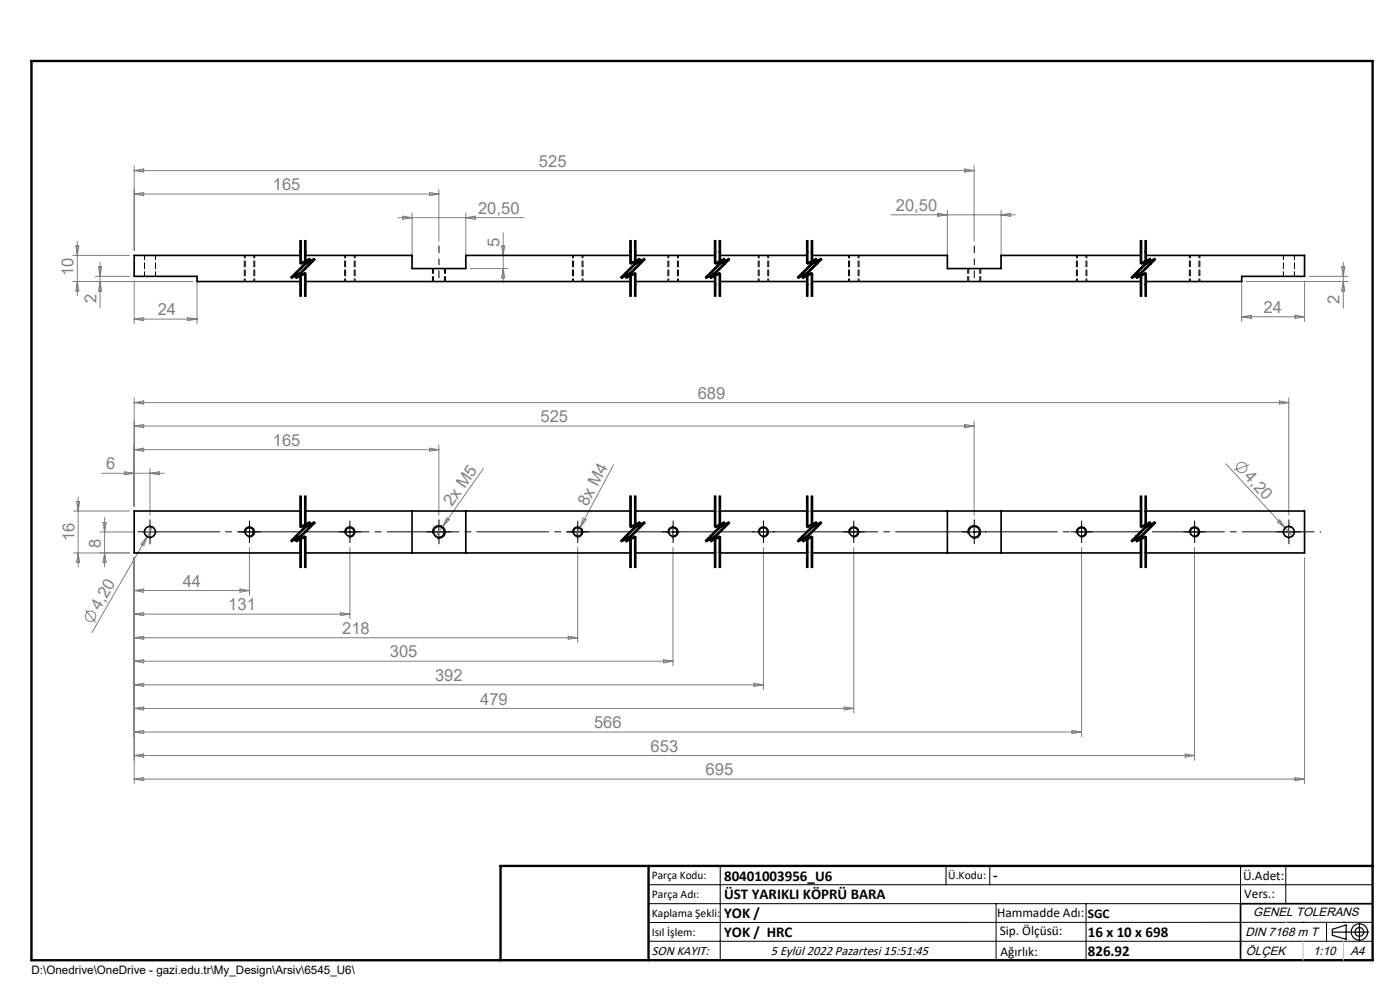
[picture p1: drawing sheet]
<svg xmlns="http://www.w3.org/2000/svg" width="297mm" height="210mm" viewBox="0 0 297 210" stroke-linecap="round" stroke-linejoin="round" font-family="sans-serif">
<g fill="none" stroke="#808080" stroke-width=".21">
<path d="M28.5 35.2v18M28.5 36.2l2-.4v.7zM28.5 36.2h178.2M204.7 35.8l2 .4-2 .3zM206.7 35.2v16M15.4 59.7h25.4M15.4 54.2h12.1M16.1 52.2h.6l-.3 2zM16.4 59.7l.3 2h-.6zM16.4 51.2v11.5M20.2 58.6h7.3M20.9 56.6h.7l-.4 2z"/>
<path d="M21.2 55.6v9.7M21.2 59.7l.4 2h-.7zM28.5 41.2l2-.4v.7zM28.5 41.2h64.6M28.5 59.6v9.1M41.8 59.6v9.1M84.4 46.2h26.8M85.4 45.9l2 .3-2 .3zM87.4 45.2v10.7M91.1 40.8l2 .4-2 .3zM93.1 40.2v11M98.8 45.2v10.7"/>
<path d="M98.8 46.2l2-.3v.6zM99.8 57h7.9M106.4 52.2h.7l-.3 2zM106.8 49.4v10.6M106.8 57l.3 1.9h-.7zM189.1 45.6h26.3M199 45.3l2 .3-2 .3zM201 44.5v11.4M212.4 44.5v11.4M212.4 45.6l1.9-.3v.6zM263.4 59.6v8.6M264.4 59.7h21.6"/>
<path d="M276.8 59.6v8.6M277.7 58.6h8.3M284.6 56.6h.7l-.3 2zM285 59.7l.3 2h-.7zM285 55.6v9.8M28.5 67.7h13.3M28.5 67.7l2-.3v.6zM39.8 67.4l2 .3-2 .3zM263.4 67.2h13.4M263.4 67.2l2-.3v.6zM274.7 66.9l2.1 .3-2.1 .3zM28.5 84.4v23"/>
<path d="M28.5 85.4l2-.4v.7zM28.5 90.4l2-.3v.6zM28.5 95.4l2-.3v.6zM28.5 95.4h64.6M28.5 90.4h178.2M28.5 85.4h244.9M31.8 99.4v9.9M91.1 95.1l2 .3-2 .3zM93.1 94.4v14.9M102.6 99.4l-8.7 12.3M130.2 98.6l-7.1 13.3M204.7 90.1l2 .3-2 .3z"/>
<path d="M206.7 89.4v19.9M260 98.3l12.6 13.7M265 98.6l-3.2 1.2M271.4 85l2 .4-2 .3zM273.4 84.4v24.9M15.6 117.3h11.9M15.6 108.4h11.9M16.3 106.4h.6l-.3 2zM16.6 105.4v14.9M16.6 117.3l.3 2h-.6zM21.2 112.8h7.1M21.6 100.4h13.2"/>
<path d="M21.8 110.8h.7l-.3 2zM22.2 117.3l.3 2h-.7zM22.2 109.8v10.5M26.5 100.1l2 .3-2 .3zM28.5 118.3v48M31.2 113.8l-11.7 20.4M31.2 113.8l-.7 1.9-.5-.3zM31.8 100.4l2-.3v.6zM32.4 111.8l-1.2 2M52.9 116.1v10.2M74.2 116.1v15.2M93.9 111.7l-1.6 2.3"/>
<path d="M94.8 109.9l.5 .3-1.4 1.5zM122.6 116.1v20.2M123.1 111.9l-1.1 1.9M123.7 109.9l.6 .3-1.2 1.7zM142.8 116.1v25.2M162 116.1v30.2M181.1 116.1v35.2M229.4 116.1v40.2M253.4 116.1v45.2M271.5 110.3l1.1 1.7-1.6-1.3zM272.6 112l1.6 1.7M276.8 118.3v48"/>
<path d="M18.2 129.4l2 2.6M28.5 125.3l2-.4v.7zM28.5 130.3l2-.3v.6zM28.5 135.3l2-.3v.6zM28.5 125.3h24.4M28.5 130.3h45.7M28.5 135.3h94.1M50.9 124.9l2 .4-2 .3zM72.2 130l2 .3-2 .3zM120.5 135l2.1 .3-2.1 .3zM140.8 139.9l2 .4-2 .3zM28.5 140.3l2-.4v.7z"/>
<path d="M28.5 145.3l2-.4v.7zM28.5 150.3l2-.3v.6zM28.5 155.3l2-.4v.7zM28.5 140.3h114.3M28.5 145.3h133.5M28.5 150.3h152.6M28.5 155.3h200.9M159.9 144.9l2.1 .4-2.1 .3zM179.1 150l2 .3-2 .3zM227.4 154.9l2 .4-2 .3zM251.4 159.9l2 .4-2 .3zM28.5 160.3l2-.4v.7z"/>
<path d="M28.5 165.3l2-.3v.6zM28.5 160.3h224.9M28.5 165.3h248.3M274.7 165l2.1 .3-2.1 .3z"/>
<circle cx="263.4" cy="99.2" r="1.1"/>
<circle cx="19.2" cy="130.7" r="1.11"/>
</g>
<g fill="none" stroke="#000" stroke-width=".21">
<path d="M63.6 51v4.9M63.6 57.9v5M63.7 57.8l-2 1M63.7 55.8l2-1-4.1 4M63.8 51v4.9l2-1-4 4 2-1v5M63.8 58.1l-2 1M63.9 53.5v2.4zM63.9 51v2.5M63.9 57.9v5M64.6 51v4.9M64.6 57.9v5M64.7 57.8l-2 1"/>
<path d="M64.8 51v4.9l2-1-4 4 2-1v5M64.8 58.1l-2 1M64.9 51v4.9M64.9 57.9v5M65.8 55.1l-2 1M65.9 55.1l-4 4M66.6 54.8l-4 4M66.7 54.8l-2 1M66.8 55.1l-2 1M66.9 55.1l-4 4M133.6 51v4.9M133.6 57.9v5"/>
<path d="M133.7 57.8l-2 1M133.8 51v4.9l2-1-4 4 2-1v5M133.8 58.1l-2 1M133.9 51v4.9M133.9 57.9v5M134.6 51v4.9M134.6 57.9v5M134.7 57.8l-2 1M134.8 51v4.9l2-1-4 4 2-1v5M134.8 58.1l-2 1M134.9 51v4.9M134.9 57.9v5"/>
<path d="M135.6 54.8l-4 4M135.7 54.8l-2 1M135.8 55.1l-2 1M135.9 55.1l-4 4M136.6 54.8l-4 4M136.7 54.8l-2 1M136.8 55.1l-2 1M136.9 55.1l-4 4M151.5 51v4.9M151.5 57.9v5M151.6 57.8l-2 1M151.7 51v4.9l2-1-4 4 2-1v5"/>
<path d="M151.8 58.1l-2 1M151.9 51v4.9M151.9 57.9v5M152.5 51v4.9M152.5 57.9v5M152.6 57.8l-2 1M152.6 55.8l2-1-4 4M152.7 51v4.9l2-1-4 4 2-1v5M152.8 58.1l-2 1M152.9 51v4.9M152.9 57.9v5M153.6 54.8l-4 4"/>
<path d="M153.6 54.8l-2 1M153.8 55.1l-2 1M153.8 55.1l-4 4M154.8 55.1l-2 1M154.8 55.1l-4 4M171.1 51v4.9M171.1 57.9v5M171.2 57.8l-2 1M171.3 51v4.9l1.9-1-3.9 4 1.9-1 .1 5M171.3 58.1l-2 1M171.4 51v4.9M171.4 57.9v5"/>
<path d="M172.1 51v4.9M172.1 57.9v5M172.2 57.8l-2 1M172.3 51v4.9l1.9-1-3.9 4 1.9-1 .1 5M172.4 51v4.9M172.4 57.9v5M173.1 54.8l-4 4M173.2 54.8l-2 1M173.3 55.1l-2 1M173.4 55.1l-4 4M174.1 54.8l-4 4M174.2 54.8l-2 1"/>
<path d="M174.3 55.1l-2 1M174.4 55.1l-4.1 4 2-1M241.9 51v4.9M241.9 57.9v5M242 57.8l-2 1M242.1 51v4.9l2-1-4 4 2-1v5M242.1 58.1l-2 1M242.2 51v4.9M242.2 57.9v5M242.9 51v4.9M242.9 57.9v5M243 57.8l-2 1"/>
<path d="M243.1 51v4.9l2-1-4 4 2-1v5M243.1 58.1l-2 1M243.2 51v4.9M243.2 57.9v5M243.9 54.8l-4 4M244 54.8l-2 1M244.1 55.1l-2 1M244.2 55.1l-4 4M244.9 54.8l-4 4M245 54.8l-2 1M245.1 55.1l-2 1M245.2 55.1l-4 4"/>
<path d="M30.4 112.8h2.8M31.8 111.4v2.8M51.5 112.8h2.8M51.9 113.1a1.1 1.1 0 0 1 .9-1.4 1.1 1.1 0 0 1 1.2 1.2 1.1 1.1 0 0 1-1.4 1M52.9 111.4v2.8M63.6 105.2v6.6M63.6 113.8v6.6M63.7 113.7l-2 1M63.8 105.2v6.6l2-1-4 4 2-1v6.6M63.8 114l-2 1M63.9 108.5v3.3zM63.9 105.2v3.3"/>
<path d="M63.9 113.8v6.6M64.6 105.2v6.6M64.6 113.8v6.6M64.7 113.7l-2 1M64.8 105.2v6.6l2-1-4 4 2-1v6.6M64.8 114l-2 1M64.9 105.2v6.6M64.9 113.8v6.6M65.6 110.7l-4 4M65.7 110.7l-2 1M65.8 111l-2 1M65.9 110.9l-4 4"/>
<path d="M66.6 110.7l-4 4M66.7 110.7l-2 1M66.8 111l-2 1M66.9 110.9l-4 4M72.8 112.8h2.8M73.1 113.1a1.11 1.11 0 0 1 1-1.4 1.11 1.11 0 0 1 1.2 1.2 1.11 1.11 0 0 1-1.4 1M74.2 111.4v2.8M91.7 112.8h2.8M91.8 113.2a1.39 1.39 0 0 1 1.2-1.7 1.39 1.39 0 0 1 1.5 1.5 1.39 1.39 0 0 1-1.8 1.2M93.1 111.4v2.8M121.1 112.8h2.8M121.5 113.1a1.11 1.11 0 0 1 .9-1.4 1.11 1.11 0 0 1 1.2 1.2 1.11 1.11 0 0 1-1.3 1"/>
<path d="M122.6 111.4v2.8M133.6 105.2v6.6M133.6 113.8v6.6M133.7 113.7l-2 1M133.8 105.2v6.6l2-1-4 4 2-1v6.6M133.8 114l-2 1M133.9 105.2v6.6M133.9 113.8v6.6M134.6 105.2v6.6M134.6 113.8v6.6M134.7 113.7l-2 1M134.8 105.2v6.6l2-1-4 4 2-1v6.6"/>
<path d="M134.8 114l-2 1M134.9 105.2v6.6M134.9 113.8v6.6M135.6 110.7l-4 4M135.7 110.7l-2 1M135.8 111l-2 1M135.9 110.9l-4 4M136.6 110.7l-4 4M136.7 110.7l-2 1M136.8 111l-2 1M136.9 110.9l-4 4M141.4 112.8h2.8"/>
<path d="M141.7 113.1a1.1 1.1 0 0 1 1-1.4 1.1 1.1 0 0 1 1.2 1.2 1.1 1.1 0 0 1-1.4 1M142.8 111.4v2.8M151.5 105.2v6.6M151.5 113.8v6.6M151.6 113.7l-2 1M151.7 105.2v6.6l2-1-4 4 2-1v6.6M151.8 114l-2 1M151.9 105.2v6.6M151.9 113.8v6.6M152.5 105.2v6.6M152.5 113.8v6.6M152.6 113.7l-2 1"/>
<path d="M152.7 105.2v6.6l2-1-4 4 2-1v6.6M152.8 114l-2 1M152.8 112l2-1-4 3.9M152.9 105.2v6.6M152.9 113.8v6.6M153.6 110.7l-4 4M153.6 110.7l-2 1M153.8 111l-2 1M153.8 110.9l-4 4M154.6 110.7l-4 4M154.6 110.7l-2 1M160.5 112.8h2.8"/>
<path d="M160.9 113.1a1.11 1.11 0 0 1 .9-1.4 1.11 1.11 0 0 1 1.3 1.2 1.11 1.11 0 0 1-1.5 1M162 111.4v2.8M171.1 105.2v6.6M171.1 113.8v6.6M171.2 113.7l-2 1M171.3 105.2v6.6l1.9-1-3.9 4 1.9-1 .1 6.6M171.3 114l-2 1M171.4 105.2v6.6M171.4 113.8v6.6M172.1 105.2v6.6M172.1 113.8v6.6M172.2 113.7l-2 1"/>
<path d="M172.3 105.2v6.6l1.9-1-3.9 4 1.9-1 .1 6.6M172.3 114l-2 1M172.4 105.2v6.6M172.4 113.8v6.6M173.1 110.7l-4 4M173.2 110.7l-2 1M173.3 111l-2 1M173.4 110.9l-4 4M174.1 110.7l-4 4M174.2 110.7l-2 1M174.3 111l-2 1M174.4 110.9l-4 4"/>
<path d="M179.7 112.8h2.8M180 113.1a1.11 1.11 0 0 1 1-1.4 1.11 1.11 0 0 1 1.2 1.2 1.11 1.11 0 0 1-1.4 1M181.1 111.4v2.8M205.3 112.8h2.8M205.3 113.2a1.4 1.4 0 0 1 1.2-1.8 1.4 1.4 0 0 1 1.6 1.6 1.4 1.4 0 0 1-1.8 1.2M206.7 111.4v2.8M228.1 112.8h2.7M228.4 113.1a1.1 1.1 0 0 1 1-1.4 1.1 1.1 0 0 1 1.2 1.2 1.1 1.1 0 0 1-1.4 1M229.4 111.4v2.8M241.9 105.2v6.6M241.9 113.8v6.6M242 113.7l-2 1"/>
<path d="M242.1 105.2v6.6l2-1-4 4 2-1v6.6M242.1 114l-2 1M242.2 105.2v6.6M242.2 113.8v6.6M242.9 105.2v6.6M242.9 113.8v6.6M243 113.7l-2 1M243.1 105.2v6.6l2-1-4 4 2-1v6.6M243.1 114l-2 1M243.2 105.2v6.6M243.2 113.8v6.6M243.9 110.7l-4 4"/>
<path d="M244 110.7l-2 1M244.1 111l-2 1M244.2 110.9l-4 4M244.9 110.7l-4 4M245 110.7l-2 1M245.1 111l-2 1M245.2 110.9l-4 4M252 112.8h2.8M252.3 113.1a1.11 1.11 0 0 1 1-1.4 1.11 1.11 0 0 1 1.2 1.2 1.11 1.11 0 0 1-1.4 1M253.4 111.4v2.8M272 112.8h2.8M273.4 111.4v2.8"/>
<path d="M137.6 187.7h153.6M137.6 191.7h153.6M137.6 199.7h153.6M152.8 183.7v20M200.7 183.7v4M210 183.7v4M211.3 191.7v12M230.4 191.7v12M263.2 183.7v20M272.8 183.7v8M276.4 195.6h.1M281.4 195.6v4.1"/>
<path d="M285 195.6h.1M291.2 195.6l-153.6 .1"/>
</g>
<g fill="none" stroke="#000" stroke-width=".25">
<path d="M282.6 197.7h7.8M282.6 197.1l3-.9v3l-3-.8zM288.4 195.8v3.8M106.2 203.7h185"/>
<circle cx="288.4" cy="197.7" r="1.74"/>
<circle cx="288.4" cy="197.7" r=".93"/>
</g>
<g fill="none" stroke="#000" stroke-width=".21" stroke-dasharray="15.2 1.3 1.3 1.3">
<path d="M30.4 112.8h-1.1M31.8 114.2v1.2M31.8 111.4v-1.1M51.5 112.8h-.9M52.9 114.2v.9M52.9 111.4v-.9M54.3 112.8h.9M72.8 112.8h-.9M74.2 114.2v.9M74.2 111.4v-.9M75.6 112.8h.9M91.7 112.8h-1.1"/>
<path d="M93.1 114.2v1.2M93.1 111.4v-1.1M94.5 112.8h1.2M121.2 112.8h-.9M122.6 114.2v.9M122.6 111.4v-.9M124 112.8h.9M141.4 112.8h-.9M142.8 114.2v.9M142.8 111.4v-.9M144.2 112.8h.9M160.6 112.8h-.9"/>
<path d="M162 114.2v.9M162 111.4v-.9M163.4 112.8h.9M179.7 112.8h-.9M181.1 114.2v.9M181.1 111.4v-.9M182.5 112.8h.9M205.3 112.8h-1.2M206.7 114.2v1.2M206.7 111.4v-1.1M208.1 112.8h1.1M228.1 112.8h-.9"/>
<path d="M229.5 114.2v.9M229.5 111.4v-.9M230.9 112.8h.9M252 112.8h-.9M253.4 114.2v.9M253.4 111.4v-.9M254.8 112.8h.9M272 112.8h-1.1M273.4 114.2v1.2M273.4 111.4v-1.1M274.8 112.8h1.2"/>
</g>
<path d="M33.2 112.8h30.6" fill="none" stroke="#000" stroke-width=".21" stroke-dasharray="15.2 1.3 1.3 1.3" stroke-dashoffset="1.9"/>
<path d="M64.8 112.8h69" fill="none" stroke="#000" stroke-width=".21" stroke-dasharray="15.2 1.3 1.3 1.3" stroke-dashoffset="1.7"/>
<path d="M134.8 112.8h16.9" fill="none" stroke="#000" stroke-width=".21" stroke-dasharray="15.2 1.3 1.3 1.3" stroke-dashoffset="8.7"/>
<path d="M152.7 112.8h18.5" fill="none" stroke="#000" stroke-width=".21" stroke-dasharray="15.2 1.3 1.3 1.3" stroke-dashoffset="7.9"/>
<path d="M172.3 112.8h69.8" fill="none" stroke="#000" stroke-width=".21" stroke-dasharray="15.2 1.3 1.3 1.3" stroke-dashoffset="1.3"/>
<path d="M243.1 112.8h37.1" fill="none" stroke="#000" stroke-width=".21" stroke-dasharray="15.2 1.3 1.3 1.3" stroke-dashoffset="-1.4"/>
<g fill="none" stroke="#000" stroke-width=".21" stroke-dasharray="1.3 .6" stroke-dashoffset=".7">
<path d="M51.8 54.2v5.5M52 54.2v5.5M53.8 59.7v-5.5M54 59.7v-5.5M73.1 54.2v5.5M73.3 54.2v5.5M75.2 59.7v-5.5M75.3 59.7v-5.5M121.5 54.2v5.5M121.7 54.2v5.5M123.5 59.7v-5.5M123.7 59.7v-5.5"/>
<path d="M141.7 54.2v5.5M141.9 54.2v5.5M143.7 59.7v-5.5M143.9 59.7v-5.5M160.9 54.2v5.5M161 54.2v5.5M162.9 59.7v-5.5M163.1 59.7v-5.5M180 54.2v5.5M180.2 54.2v5.5M182 59.7v-5.5M182.2 59.7v-5.5"/>
<path d="M228.4 54.2v5.5M228.5 54.2v5.5M230.4 59.7v-5.5M230.6 59.7v-5.5M252.3 54.2v5.5M252.5 54.2v5.5M254.4 59.7v-5.5M254.5 59.7v-5.5"/>
</g>
<path d="M91.7 56.9v2.8M92 56.9v2.8M94.3 59.7v-2.8M94.5 59.7v-2.8M205.3 56.9v2.8M205.5 56.9v2.8M207.9 59.7v-2.8M208.1 59.7v-2.8" fill="none" stroke="#000" stroke-width=".21" stroke-dasharray="1.3 .6" stroke-dashoffset=".2"/>
<path d="M93.1 58.9v-6.7M206.7 58.9v-6.7" fill="none" stroke="#000" stroke-width=".21" stroke-dasharray="15.2 1.3 1.3 1.3" stroke-dashoffset="13.8"/>
<g fill="none" stroke="#000" stroke-width=".21" stroke-dasharray="6.3 1.3 1.3 1.3" stroke-dashoffset="3.3">
<path d="M63.8 105.2v6.6M63.8 113.8v6.6M64.8 105.2v6.6M64.8 113.8v6.6M133.8 105.2v6.6M133.8 113.8v6.6M134.8 105.2v6.6M134.8 113.8v6.6M151.7 105.2v6.6M151.7 113.8v6.6M152.7 105.2v6.6M152.7 113.8v6.6"/>
<path d="M171.3 105.2v6.6M171.3 113.8v6.6M172.3 105.2v6.6M172.3 113.8v6.6M242.1 105.2v6.6M242.1 113.8v6.6M243.1 105.2v6.6M243.1 113.8v6.6"/>
</g>
<g fill="none" stroke="#000" stroke-width=".21" stroke-dasharray="6.3 1.3 1.3 1.3">
<path d="M61.8 58.9l2-1M62.8 58.9l2-1M63.8 55.9l2-1M63.8 56.9l-2 2M64.8 55.9l2-1M64.8 56.9l-2 2M65.8 54.9l-2 2M66.8 54.9l-2 2M131.8 58.9l2-1M132.8 58.9l2-1M133.8 55.9l2-1M133.8 56.9l-2 2"/>
<path d="M134.8 55.9l2-1M134.8 56.9l-2 2M135.8 54.9l-2 2M136.8 54.9l-2 2M149.7 58.9l2-1M150.7 58.9l2-1M151.7 55.9l2-1M151.7 56.9l-2 2M152.7 55.9l2-1M152.7 56.9l-2 2M153.7 54.9l-2 2M154.7 54.9l-2 2"/>
<path d="M169.3 58.9l1.9-1M170.3 58.9l1.9-1M171.3 55.9l1.9-1M171.3 56.9l-2 2M172.3 55.9l1.9-1M172.3 56.9l-2 2M173.3 54.9l-2 2M174.3 54.9l-2 2M240.1 58.9l2-1M241.1 58.9l2-1M242.1 55.9l2-1M242.1 56.9l-2 2"/>
<path d="M243.1 55.9l2-1M243.1 56.9l-2 2M244.1 54.9l-2 2M245.1 54.9l-2 2M61.8 114.8l2-1M62.8 114.8l2-1M63.8 111.8l2-1M63.8 112.8l-2 2M64.8 111.8l2-1M64.8 112.8l-2 2M65.8 110.8l-2 2M66.8 110.8l-2 2"/>
<path d="M131.8 114.8l2-1M132.8 114.8l2-1M133.8 111.8l2-1M133.8 112.8l-2 2M134.8 111.8l2-1M134.8 112.8l-2 2M135.8 110.8l-2 2M136.8 110.8l-2 2M149.7 114.8l2-1M150.7 114.8l2-1M151.7 111.8l2-1M151.7 112.8l-2 2"/>
<path d="M152.7 111.8l2-1M152.7 112.8l-2 2M153.7 110.8l-2 2M154.7 110.8l-2 2M169.3 114.8l1.9-1M170.3 114.8l1.9-1M171.3 111.8l1.9-1M171.3 112.8l-2 2M172.3 111.8l1.9-1M172.3 112.8l-2 2M173.3 110.8l-2 2M174.3 110.8l-2 2"/>
<path d="M240.1 114.8l2-1M241.1 114.8l2-1M242.1 111.8l2-1M242.1 112.8l-2 2M243.1 111.8l2-1M243.1 112.8l-2 2M244.1 110.8l-2 2M245.1 110.8l-2 2"/>
</g>
<g fill="none" stroke="#000" stroke-width=".21" stroke-dasharray="6.3 1.3 1.3 1.3" stroke-dashoffset="5.8">
<path d="M63.8 51v4.9M63.8 57.9v5M64.8 51v4.9M64.8 57.9v5M133.8 51v4.9M133.8 57.9v5M134.8 51v4.9M134.8 57.9v5M151.7 51v4.9M151.7 57.9v5M152.7 51v4.9M152.7 57.9v5"/>
<path d="M171.3 51v4.9M171.3 57.9v5M172.3 51v4.9M172.3 57.9v5M242.1 51v4.9M242.1 57.9v5M243.1 51v4.9M243.1 57.9v5"/>
</g>
<g fill="none" stroke="#000" stroke-width=".35">
<path d="M63.7 54.2h-35.2v4.4h13.3v1.1h21.9M64.7 54.2h22.7v2.8h11.4v-2.8h34.9M64.7 59.7h69M134.8 54.2h16.9M134.8 59.7h16.9M152.7 54.2h18.5M152.7 59.7h18.5M172.2 54.2h28.8v2.8h11.4v-2.8h29.6M172.2 59.7h69.8M243 54.2h33.8v4.4h-13.4v1.1h-20.4M63.7 108.4h-35.2v8.9h35.2M64.7 108.4h69"/>
<path d="M64.7 117.3h69M87.4 108.4v8.9M98.8 108.4v8.9M134.8 108.4h16.9M134.8 117.3h16.9M152.7 108.4h18.5M152.7 117.3h18.5M172.2 108.4h69.8M172.2 117.3h69.8M201 108.4v8.9M212.4 108.4v8.9M243 108.4h33.8v8.9h-33.8"/>
<path d="M291.2 191.7h-28v12"/>
<circle cx="31.8" cy="112.8" r="1.17"/>
<circle cx="52.9" cy="112.8" r=".91"/>
<circle cx="74.2" cy="112.8" r=".91"/>
<circle cx="93.1" cy="112.8" r="1.17"/>
<circle cx="122.6" cy="112.8" r=".91"/>
<circle cx="142.8" cy="112.8" r=".91"/>
<circle cx="162" cy="112.8" r=".91"/>
<circle cx="181.1" cy="112.8" r=".91"/>
<circle cx="206.7" cy="112.8" r="1.17"/>
<circle cx="229.4" cy="112.8" r=".91"/>
<circle cx="253.4" cy="112.8" r=".91"/>
<circle cx="273.4" cy="112.8" r="1.17"/>
</g>
<path d="M6.7 12.9h284.5v190.8h-284.5zM137.6 183.7v20M291.2 183.7h-185v20" fill="none" stroke="#000" stroke-width=".5"/>
<path d="M276.4 199.7v4M285 199.7v4" fill="none" stroke="#c0c0c0" stroke-width=".21"/>
<path d="M272.8 195.6h.1" fill="none" stroke="#c0c0c0" stroke-width=".25"/>
<path d="M30.7 54.2v4.4M33 58.6v-4.4M272.3 54.2v4.4M274.6 58.6v-4.4" fill="none" stroke="#000" stroke-width=".21" stroke-dasharray="1.3 .6" stroke-dashoffset=".3"/>
<g font-size="3.5" fill="#808080">
<text x="114.3" y="35.4">525</text>
<text x="57.9" y="40.4">165</text>
<text x="101.4" y="45.4">20,50</text>
<text x="190" y="44.8">20,50</text>
<text x="106" y="52.3" transform="rotate(-90 106 52.3)">5</text>
<text x="15.6" y="58.6" transform="rotate(-90 15.6 58.6)">10</text>
<text x="20.5" y="64.3" transform="rotate(-90 20.5 64.3)">2</text>
<text x="284.2" y="64.4" transform="rotate(-90 284.2 64.4)">2</text>
<text x="33.5" y="66.9">24</text>
<text x="268" y="66.4">24</text>
<text x="114.6" y="89.6">525</text>
<text x="148" y="84.6">689</text>
<text x="57.9" y="94.6">165</text>
<text x="22.5" y="99.6">6</text>
<text x="263.8" y="101.3" transform="rotate(47 263.8 101.3)">4,20</text>
<text x="95.9" y="107.6" transform="rotate(-55 95.9 107.6)">2x M5</text>
<text x="124.5" y="107.5" transform="rotate(-62 124.5 107.5)">8x M4</text>
<text x="15.8" y="114.8" transform="rotate(-90 15.8 114.8)">16</text>
<text x="21.4" y="116.3" transform="rotate(-90 21.4 116.3)">8</text>
<text x="38.8" y="124.5">44</text>
<text x="21.2" y="129.7" transform="rotate(-60 21.2 129.7)">4,20</text>
<text x="48.4" y="129.5">131</text>
<text x="72.6" y="134.5">218</text>
<text x="82.7" y="139.5">305</text>
<text x="92.3" y="144.5">392</text>
<text x="101.9" y="149.5">479</text>
<text x="126" y="154.5">566</text>
<text x="138" y="159.5">653</text>
<text x="149.7" y="164.5">695</text>
</g>
<g font-size="3.2">
<text x="153.6" y="186.8">80401003956_U6</text>
<text x="153.6" y="190.8">ÜST YARIKLI KÖPRÜ BARA</text>
<text x="210.7" y="186.6">-</text>
<text x="153.6" y="194.8">YOK /</text>
<text x="153.6" y="198.8">YOK / HRC</text>
<text x="230.8" y="198.7">16 x 10 x 698</text>
<text x="230.8" y="202.8">826.92</text>
</g>
<g font-size="2.8">
<text x="263.7" y="186.7">Ü.Adet:</text>
<text x="263.9" y="190.5">Vers.:</text>
<text x="211.5" y="194.5">Hammadde Adı:</text>
<text x="230.8" y="194.7">SGC</text>
<text x="138.3" y="202.6">SON KAYIT:</text>
<text x="163.5" y="202.6">5 Eylül 2022 Pazartesi 15:51:45</text>
<text x="212.1" y="198.4">Sip. Ölçüsü:</text>
<text x="212.2" y="202.7">Ağırlık:</text>
</g>
<g font-size="2.6">
<text x="265.9" y="194.4">GENEL TOLERANS</text>
<text x="264.2" y="198.5">DIN 7168 m T</text>
<text x="264.3" y="202.6">ÖLÇEK</text>
<text x="278.5" y="202.6">1:10</text>
<text x="286.5" y="202.6">A4</text>
</g>
<g font-size="2.5">
<text x="138.3" y="186.4">Parça Kodu:</text>
<text x="138.3" y="190.5">Parça Adı:</text>
<text x="201.2" y="186.5">Ü.Kodu:</text>
<text x="138.3" y="194.5">Kaplama Şekli:</text>
<text x="138.3" y="198.6">Isıl İşlem:</text>
<text x="6.7" y="206.7">D:\Onedrive\OneDrive - gazi.edu.tr\My_Design\Arsiv\6545_U6\</text>
</g>
</svg>
